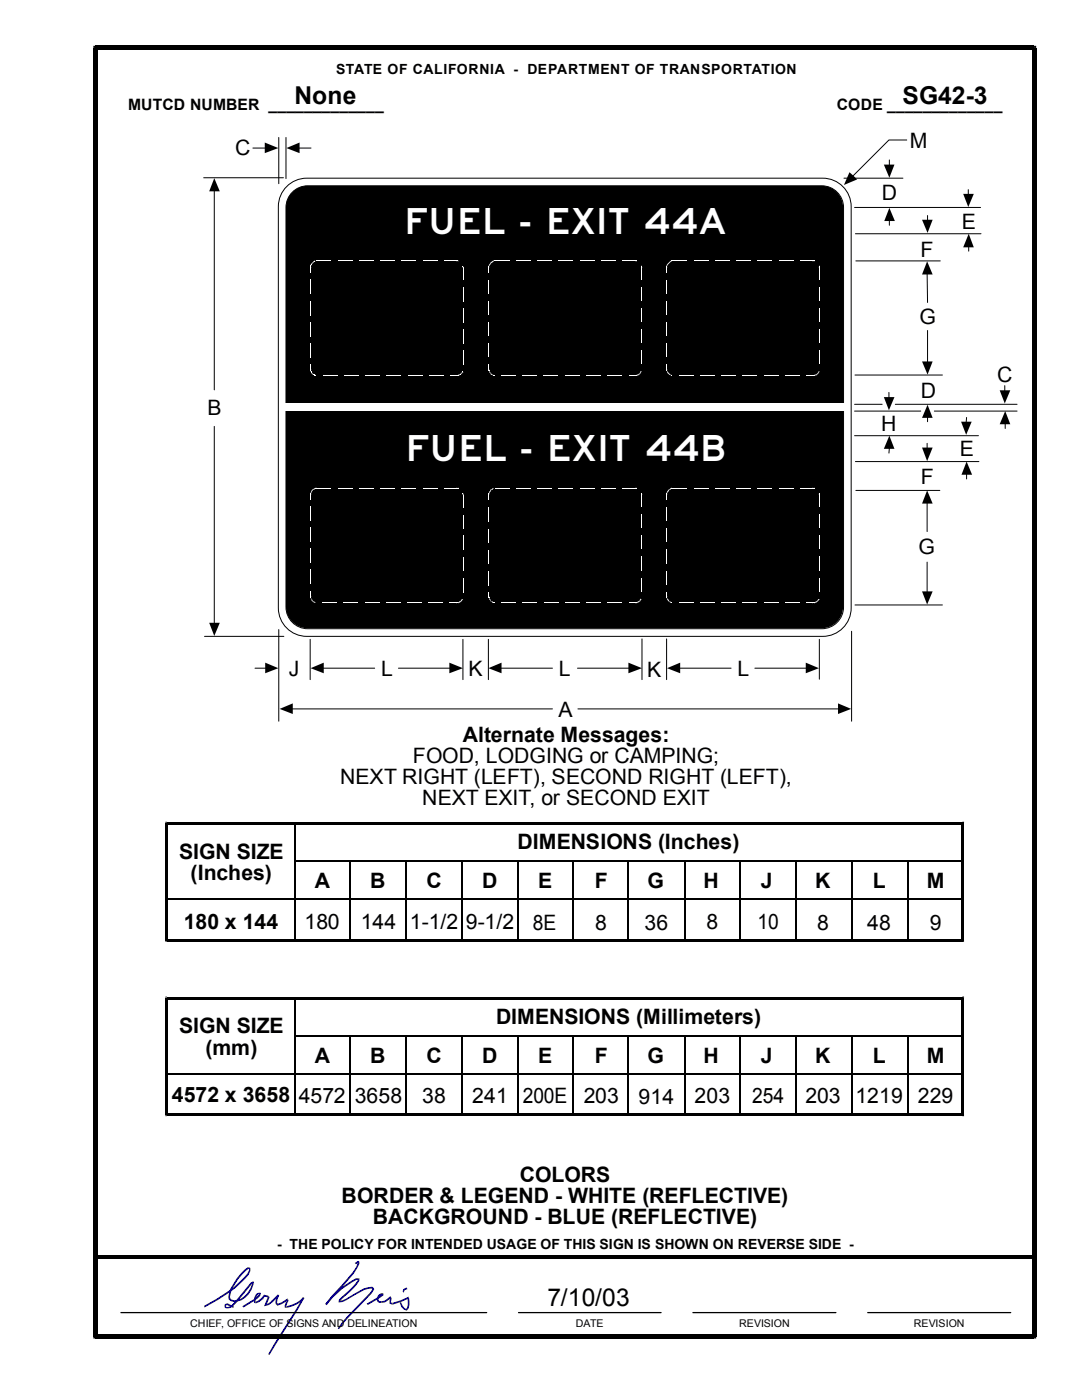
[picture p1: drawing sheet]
<svg xmlns="http://www.w3.org/2000/svg" width="216mm" height="279mm" viewBox="0 0 216 279" stroke-linecap="round" stroke-linejoin="round" font-family="sans-serif">
<g fill="none" stroke="#000" stroke-width=".2">
<path d="M40.6 35.5h16M42.8 38v39.8M50.5 29.5h2.6M55.6 27.4v9.3M57.1 27.4v8.2M59.6 29.5h2.5M168.4 35.6h11.8M177.5 31.9v1.1M180.9 27.9h-3.5l-7.3 7.3M193.2 37.8v1.1M170.5 41.4h25.2M170.7 46.7h25"/>
<path d="M170.8 52.1h16.8M177.5 43.9v1.1M185 54.6l.1 5.8M185.1 43v1M193.3 49.2v.9M170.6 74.8h17.4M177.4 78.3v1.1M185.1 66v6.3M42.8 85.1v39.4M170.5 87h24.7M170.7 92.1h24.6M170.8 97.9h16.7"/>
<path d="M177.5 89.4l-.1 1M185 88.5v1M185.1 83.2v1M192.9 94.6v1M192.9 83.3l-.1 1M185 100.3v5.8M185 112.2v6M40.8 127h15.8M50.9 133.3h2.2M61.9 127.6v8M64.4 133.3h10.4M79.5 133.3h10.3"/>
<path d="M92.4 127.6v8M97.5 127.6v8M99.9 133.3h10.3M115.2 133.3h10.4M128.1 127.5v8.1M133 127.5v8.1M135.6 133.3h10.3M150.6 133.3h10.4M163.5 127.6v8M170.6 120.7h17.4M58.3 141.5h51.9M115.3 141.5h52.1"/>
</g>
<g fill="#000">
<path d="M42.8 35.6l1.1 2.6h-2.2z" fill-rule="evenodd"/>
<path d="M52.8 28.4l2.7 1.1-2.7 1.1z" fill-rule="evenodd"/>
<path d="M57.2 29.5l2.6-1.1v2.2z" fill-rule="evenodd"/>
<path d="M169.5 34.4l1.5 1.4-2.6 1.1z" fill-rule="evenodd"/>
<path d="M176.4 32.9h2.1l-1 2.6z" fill-rule="evenodd"/>
<path d="M192.2 38.7h2.1l-1.1 2.6z" fill-rule="evenodd"/>
<path d="M177.5 41.5l1.1 2.6h-2.2z" fill-rule="evenodd"/>
<path d="M185 52.2l1.1 2.6h-2.1z" fill-rule="evenodd"/>
<path d="M184 43.9h2.1l-1 2.6z" fill-rule="evenodd"/>
<path d="M193.3 46.7l1 2.7h-2.1z" fill-rule="evenodd"/>
<path d="M176.4 79.2h2.1l-1.1 2.7z" fill-rule="evenodd"/>
<path d="M184 72.1h2.1l-1 2.7z" fill-rule="evenodd"/>
<path d="M177.5 87l1 2.6h-2.1z" fill-rule="evenodd"/>
<path d="M184 89.3h2.1l-1.1 2.7z" fill-rule="evenodd"/>
<path d="M185.1 80.8l1 2.6h-2.1z" fill-rule="evenodd"/>
<path d="M191.8 84.2h2.1l-1.1 2.6z" fill-rule="evenodd"/>
<path d="M192.9 92.1l1.1 2.6h-2.1z" fill-rule="evenodd"/>
<path d="M184 118h2.1l-1.1 2.6z" fill-rule="evenodd"/>
<path d="M185 97.9l1.1 2.6h-2.1z" fill-rule="evenodd"/>
<path d="M41.7 124.3h2.2l-1.1 2.6z" fill-rule="evenodd"/>
<path d="M52.9 132.2l2.6 1.1-2.6 1.1z" fill-rule="evenodd"/>
<path d="M62 133.3l2.6-1.1v2.2z" fill-rule="evenodd"/>
<path d="M89.7 132.2l2.7 1.1-2.7 1.1z" fill-rule="evenodd"/>
<path d="M97.5 133.3l2.6-1.1v2.2z" fill-rule="evenodd"/>
<path d="M125.4 132.2l2.7 1.1-2.7 1.1z" fill-rule="evenodd"/>
<path d="M133.1 133.3l2.6-1.1v2.2z" fill-rule="evenodd"/>
<path d="M160.8 132.2l2.6 1.1-2.6 1.1z" fill-rule="evenodd"/>
<path d="M55.8 141.5l2.6-1.1v2.1z" fill-rule="evenodd"/>
<path d="M167.2 140.4l2.6 1.1-2.6 1z" fill-rule="evenodd"/>
</g>
<path d="M57.2 37.2a5.7 5.7 0 0 1 4-1.6h102.9a5.7 5.7 0 0 1 5.7 5.6v80a5.7 5.7 0 0 1-5.7 5.7h-102.9a5.7 5.7 0 0 1-5.7-5.7v-80a5.7 5.7 0 0 1 1.7-4z" fill="#fff"/>
<path d="M57.2 37.2a5.7 5.7 0 0 1 4-1.6h103a5.7 5.7 0 0 1 5.6 5.6v80.1a5.7 5.7 0 0 1-5.6 5.7h-103a5.7 5.7 0 0 1-5.7-5.7v-80.1a5.7 5.7 0 0 1 1.7-4zM58.6 38.1a4.3 4.3 0 0 1 2.8-1h102.6a4.3 4.3 0 0 1 4.3 4.3v79.8a4.3 4.3 0 0 1-4.3 4.3h-102.6a4.3 4.3 0 0 1-4.3-4.3v-79.8a4.3 4.3 0 0 1 1.5-3.3z" fill="none" stroke="#000" stroke-width=".2"/>
<path d="M58.6 38.1a4.3 4.3 0 0 1 2.8-1h102.5a4.3 4.3 0 0 1 4.3 4.3v79.7a4.3 4.3 0 0 1-4.3 4.3h-102.5a4.3 4.3 0 0 1-4.3-4.3v-79.7a4.3 4.3 0 0 1 1.5-3.3z" fill="#000"/>
<g fill="#fff">
<path d="M56.2 80.6h112.8v1.4h-112.8z"/>
<path d="M63.2 52h2.8v.2h-2.8z"/>
<path d="M67.5 52h2.8v.2h-2.8z"/>
<path d="M71.7 52h2.8v.2h-2.8z"/>
<path d="M75.9 52h2.8v.2h-2.8z"/>
<path d="M80.2 52h2.8v.2h-2.8z"/>
<path d="M84.4 52h2.8v.2h-2.8z"/>
<path d="M88.6 52h2.6v.2h-2.6z"/>
<path d="M91.2 52l.1 .2z"/>
<path d="M91.2 52v.2z"/>
<path d="M91.3 52h.1v.2h-.1z"/>
<path d="M91.4 52v.2z"/>
<path d="M92.3 53.1l.2 .1z"/>
<path d="M92.3 53.1h.2v.2h-.2z"/>
<path d="M92.4 53.2v.2z"/>
<path d="M92.3 53.3h.2z"/>
<path d="M92.4 53.3h.1v2.6h-.1z"/>
<path d="M92.5 53.3l-.1 .1z"/>
<path d="M92.4 57.2h.1v2.9h-.1z"/>
<path d="M92.4 61.5h.1v2.8h-.1z"/>
<path d="M92.4 65.7h.1v2.9h-.1z"/>
<path d="M92.4 69.9h.1v2.9h-.1z"/>
<path d="M92.2 74.1l.1 .2z"/>
<path d="M92.2 74.2l.2 .1z"/>
<path d="M92.2 74.1l.2 .1-.1 .1z"/>
<path d="M92.2 74.3h.2l-.3 .1z"/>
<path d="M92.2 74.3h.2z"/>
<path d="M92 74.4l.1-.1 .1 .2-.1 .1z"/>
<path d="M92.1 74.3l.2 .1-.1 .1z"/>
<path d="M91.9 74.5l.1-.1 .1 .2-.1 .1z"/>
<path d="M91.9 74.6v-.1l.1 .2-.1 .1z"/>
<path d="M91.8 74.7l.1-.1v.2z"/>
<path d="M91.8 74.7l.1 .1z"/>
<path d="M91.5 74.8l.2-.1 .1 .1-.2 .1z"/>
<path d="M91.7 74.7l.1 .1z"/>
<path d="M91.5 74.8l.1 .1z"/>
<path d="M91.4 74.8l.1 .1-.1 .1z"/>
<path d="M91.4 74.8l.1 .1z"/>
<path d="M91.3 74.8h.1v.2h-.1z"/>
<path d="M91.4 74.8v.2z"/>
<path d="M91.2 74.8l.1 .2z"/>
<path d="M89.9 74.8h1.3v.2h-1.3z"/>
<path d="M91.2 74.8v.2z"/>
<path d="M85.7 74.8h2.8v.2h-2.8z"/>
<path d="M81.4 74.8h2.8v.2h-2.8z"/>
<path d="M77.2 74.8h2.8v.2h-2.8z"/>
<path d="M73 74.8h2.8v.2h-2.8z"/>
<path d="M68.7 74.8h2.8v.2h-2.8z"/>
<path d="M64.5 74.8h2.8v.2h-2.8z"/>
<path d="M63 74.8l.1 .2z"/>
<path d="M62.8 74.8l.2 .1z"/>
<path d="M63 74.8v.2z"/>
<path d="M62.7 74.8l.1 .1z"/>
<path d="M62.8 74.8v.1z"/>
<path d="M62.6 74.7l.1 .1z"/>
<path d="M62.7 74.8v.1z"/>
<path d="M62.5 74.7l.1 .1z"/>
<path d="M62.6 74.7v.1z"/>
<path d="M62.5 74.6v.2z"/>
<path d="M62.5 74.7v.1z"/>
<path d="M62.4 74.5v.3z"/>
<path d="M62.3 74.4v.3z"/>
<path d="M62.2 74.3v.3z"/>
<path d="M62.1 74.3l.1 .1z"/>
<path d="M62.1 74.4l.1-.1z"/>
<path d="M62 74.2l.1 .1z"/>
<path d="M62 74.3h.1z"/>
<path d="M62.1 74v.3z"/>
<path d="M62 74.2l.1-.1v.2z"/>
<path d="M61.9 73.9h.2v.2h-.2z"/>
<path d="M61.9 74.1l.2-.1-.1 .2z"/>
<path d="M61.9 73.8l.2 .1z"/>
<path d="M61.9 73.7h.2v.1h-.2z"/>
<path d="M61.9 72.7h.2v1h-.2z"/>
<path d="M61.9 73.7h.2z"/>
<path d="M61.9 68.5h.2v2.9h-.2z"/>
<path d="M61.9 64.3h.2v2.8h-.2z"/>
<path d="M61.9 60h.2v2.9h-.2z"/>
<path d="M61.9 55.8h.2v2.9h-.2z"/>
<path d="M61.9 53.3h.2v1.1h-.2z"/>
<path d="M61.9 53.3h.2z"/>
<path d="M61.9 53.1h.2v.2h-.2z"/>
<path d="M61.9 53l.2 .1z"/>
<path d="M62.1 52.7v.4z"/>
<path d="M61.9 53l.1-.1 .1 .2z"/>
<path d="M62 52.7l.1 .1z"/>
<path d="M62 52.8l.1-.1v.2z"/>
<path d="M62.1 52.6v.2z"/>
<path d="M62 52.7h.1v.1z"/>
<path d="M62.2 52.5v.2z"/>
<path d="M62.3 52.4v.3z"/>
<path d="M62.4 52.3v.3z"/>
<path d="M62.5 52.2v.3z"/>
<path d="M62.6 52.2v.2z"/>
<path d="M62.6 52.2l.1-.1-.1 .2z"/>
<path d="M62.6 52.2l.1 .1z"/>
<path d="M62.7 52.1l.1 .1z"/>
<path d="M62.7 52.1v.1z"/>
<path d="M62.9 52l-.1 .2z"/>
<path d="M62.8 52.1v.1z"/>
<path d="M98.8 52h2.8v.2h-2.8z"/>
<path d="M103 52h2.8v.2h-2.8z"/>
<path d="M107.3 52h2.8v.2h-2.8z"/>
<path d="M111.5 52h2.8v.2h-2.8z"/>
<path d="M115.7 52h2.8v.2h-2.8z"/>
<path d="M120 52h2.8v.2h-2.8z"/>
<path d="M124.2 52h2.5v.2h-2.5z"/>
<path d="M126.7 52h.3v.2h-.3z"/>
<path d="M126.7 52v.2z"/>
<path d="M127 52l-.1 .2z"/>
<path d="M127.9 53.1l.2-.1z"/>
<path d="M127.9 53.1h.2v.2h-.2z"/>
<path d="M127.9 53.1h.2z"/>
<path d="M127.9 53.3h.2z"/>
<path d="M127.9 53.3h.2v2.5h-.2z"/>
<path d="M127.9 57.2h.2v2.8h-.2z"/>
<path d="M127.9 61.5h.2v2.8h-.2z"/>
<path d="M127.9 65.7h.2v2.8h-.2z"/>
<path d="M127.9 69.9h.2v2.8h-.2z"/>
<path d="M127.8 74.2h.2z"/>
<path d="M127.8 74.1l.2 .1-.2 .2-.1-.1z"/>
<path d="M127.8 74.1l.2 .1z"/>
<path d="M127.7 74.4h.1l-.2 .2z"/>
<path d="M127.7 74.3l.1 .1z"/>
<path d="M127.3 74.7l.3-.2 .1 .2-.3 .1z"/>
<path d="M127.6 74.5l.2 .1-.1 .1z"/>
<path d="M127.2 74.8l.1-.1 .1 .1-.1 .1z"/>
<path d="M127.3 74.7l.1 .1z"/>
<path d="M126.9 74.8h.3l.1 .1-.3 .1z"/>
<path d="M127.2 74.8l.1 .1z"/>
<path d="M126.8 74.8h.2v.2h-.2z"/>
<path d="M126.9 74.8l.1 .2z"/>
<path d="M126.7 74.8l.1 .2z"/>
<path d="M125.5 74.8h1.2v.2h-1.2z"/>
<path d="M126.7 74.8v.2z"/>
<path d="M121.2 74.8h2.8v.2h-2.8z"/>
<path d="M117 74.8h2.8v.2h-2.8z"/>
<path d="M112.8 74.8h2.8v.2h-2.8z"/>
<path d="M108.5 74.8h2.8v.2h-2.8z"/>
<path d="M104.3 74.8h2.8v.2h-2.8z"/>
<path d="M100.1 74.8h2.8v.2h-2.8z"/>
<path d="M98.6 74.8v.2z"/>
<path d="M98.3 74.8l.3 .1z"/>
<path d="M98.1 74.7l.2 .1z"/>
<path d="M98 74.5l.2 .2-.1 .1-.2-.1z"/>
<path d="M98.1 74.7v.1z"/>
<path d="M97.8 74.4l.2 .2z"/>
<path d="M97.9 74.6l.1-.1z"/>
<path d="M97.7 74.1l.2 .2-.1 .2-.2-.2z"/>
<path d="M97.8 74.4l.1-.1z"/>
<path d="M97.5 73.9l.2 .3z"/>
<path d="M97.6 74.2l.1-.1z"/>
<path d="M97.5 73.8l.1 .1z"/>
<path d="M97.5 73.9h.1z"/>
<path d="M97.5 73.7h.1v.1h-.1z"/>
<path d="M97.5 72.7h.1v1h-.1z"/>
<path d="M97.5 73.7h.1z"/>
<path d="M97.5 68.5h.1v2.8h-.1z"/>
<path d="M97.5 64.3h.1v2.8h-.1z"/>
<path d="M97.5 60h.1v2.8h-.1z"/>
<path d="M97.5 55.8h.1v2.8h-.1z"/>
<path d="M97.5 53.3h.1v1.1h-.1z"/>
<path d="M97.5 53.1h.1v.2h-.1z"/>
<path d="M97.5 53.3h.1z"/>
<path d="M97.6 52.7v.5z"/>
<path d="M97.5 53.1v-.1l.1 .2z"/>
<path d="M97.8 52.6l.1 .1-.2 .2-.1-.2z"/>
<path d="M97.6 52.7l.1 .2z"/>
<path d="M97.9 52.4v.3z"/>
<path d="M97.8 52.6l.1 .1z"/>
<path d="M97.9 52.4l.2-.2 .1 .2-.2 .2z"/>
<path d="M97.9 52.4l.1 .2z"/>
<path d="M98.3 52.1l.1 .1-.2 .2-.1-.2z"/>
<path d="M98.1 52.2l.1 .2z"/>
<path d="M98.3 52.1l.3-.1v.2h-.3z"/>
<path d="M98.3 52.1l.1 .1z"/>
<path d="M98.6 52v.2z"/>
<path d="M134.3 52h2.8v.2h-2.8z"/>
<path d="M138.5 52h2.8v.2h-2.8z"/>
<path d="M142.7 52h2.8v.2h-2.8z"/>
<path d="M147 52h2.8v.2h-2.8z"/>
<path d="M151.2 52h2.8v.2h-2.8z"/>
<path d="M155.4 52h2.8v.2h-2.8z"/>
<path d="M159.7 52h2.5v.2h-2.5z"/>
<path d="M162.2 52h.3v.2h-.3z"/>
<path d="M162.2 52v.2z"/>
<path d="M162.5 52l-.1 .2z"/>
<path d="M163.4 53.1l.2-.1z"/>
<path d="M163.4 53.1h.2v.2h-.2z"/>
<path d="M163.4 53.1h.2z"/>
<path d="M163.4 53.3h.2z"/>
<path d="M163.4 53.3h.2v2.5h-.2z"/>
<path d="M163.4 57.2h.2v2.8h-.2z"/>
<path d="M163.4 61.5h.2v2.8h-.2z"/>
<path d="M163.4 65.7h.2v2.8h-.2z"/>
<path d="M163.4 69.9h.2v2.8h-.2z"/>
<path d="M163.3 74.2h.2z"/>
<path d="M163.3 74.2h.2l-.1 .2h-.2z"/>
<path d="M163.1 74.5l.1-.2 .1 .2-.1 .2z"/>
<path d="M163.2 74.3l.2 .1-.1 .1z"/>
<path d="M162.9 74.7l.2-.2 .1 .2-.2 .1z"/>
<path d="M162.6 74.8l.3-.1 .1 .1-.3 .1z"/>
<path d="M162.9 74.7l.1 .1z"/>
<path d="M162.4 74.8h.2l.1 .1-.2 .1z"/>
<path d="M162.4 74.8l.1 .2z"/>
<path d="M162.2 74.8h.2v.2h-.2z"/>
<path d="M161 74.8h1.2v.2h-1.2z"/>
<path d="M162.2 74.8v.2z"/>
<path d="M156.7 74.8h2.8v.2h-2.8z"/>
<path d="M152.5 74.8h2.8v.2h-2.8z"/>
<path d="M148.3 74.8h2.7v.2h-2.7z"/>
<path d="M144 74.8h2.8v.2h-2.8z"/>
<path d="M139.8 74.8h2.8v.2h-2.8z"/>
<path d="M135.6 74.8h2.7v.2h-2.7z"/>
<path d="M134 74.8l.1 .2z"/>
<path d="M133.8 74.8l.2 .1z"/>
<path d="M134 74.8v.2z"/>
<path d="M133.6 74.7l.2 .1z"/>
<path d="M133.5 74.5l.2 .2-.1 .1-.2-.1z"/>
<path d="M133.6 74.7v.1z"/>
<path d="M133.3 74.3l.2 .2-.1 .2-.1-.2z"/>
<path d="M133.2 74.1l.2 .2-.1 .2-.2-.2z"/>
<path d="M133.4 74.3l-.1 .2z"/>
<path d="M133 73.9l.2 .3z"/>
<path d="M133.1 74.2l.1-.1z"/>
<path d="M132.9 73.8l.2 .1z"/>
<path d="M132.9 73.9h.2z"/>
<path d="M132.9 73.7h.2v.1h-.2z"/>
<path d="M132.9 72.7h.2v1h-.2z"/>
<path d="M132.9 73.7h.2z"/>
<path d="M132.9 68.5h.2v2.8h-.2z"/>
<path d="M132.9 64.3h.2v2.8h-.2z"/>
<path d="M132.9 60h.2v2.8h-.2z"/>
<path d="M132.9 55.8h.2v2.8h-.2z"/>
<path d="M132.9 53.3h.2v1.1h-.2z"/>
<path d="M132.9 53.1h.2v.2h-.2z"/>
<path d="M132.9 53.3h.2z"/>
<path d="M133.1 52.7v.5z"/>
<path d="M132.9 53.1l.1-.1 .1 .2z"/>
<path d="M133.3 52.6v.1l-.1 .2-.1-.2z"/>
<path d="M133.1 52.7l.1 .2z"/>
<path d="M133.4 52.4l.1 .2-.1 .1-.1-.1z"/>
<path d="M133.6 52.2l.1 .2-.2 .2-.1-.2z"/>
<path d="M133.8 52.1l.1 .1-.2 .2-.1-.2z"/>
<path d="M133.8 52.1l.2-.1v.2h-.2z"/>
<path d="M133.8 52.1l.1 .1z"/>
<path d="M134 52l.1 .2z"/>
<path d="M134 52v.2z"/>
<path d="M63.2 97.4h2.8v.1h-2.8z"/>
<path d="M67.5 97.4h2.8v.1h-2.8z"/>
<path d="M71.7 97.4h2.8v.1h-2.8z"/>
<path d="M75.9 97.4h2.8v.1h-2.8z"/>
<path d="M80.2 97.4h2.8v.1h-2.8z"/>
<path d="M84.4 97.4h2.8v.1h-2.8z"/>
<path d="M88.6 97.4h2.6v.1h-2.6z"/>
<path d="M91.2 97.4h.2v.1h-.2z"/>
<path d="M91.2 97.4v.1z"/>
<path d="M91.4 97.4v.1z"/>
<path d="M92.3 98.6l.2-.1z"/>
<path d="M92.3 98.5l.2 .1z"/>
<path d="M92.3 98.5h.2z"/>
<path d="M92.3 98.6h.2v.1l-.1 .1z"/>
<path d="M92.3 98.6h.2z"/>
<path d="M92.4 98.7h.1v2.6h-.1z"/>
<path d="M92.4 98.7h.1z"/>
<path d="M92.4 102.7h.1v2.8h-.1z"/>
<path d="M92.4 106.9h.1v2.8h-.1z"/>
<path d="M92.4 111.2h.1v2.8h-.1z"/>
<path d="M92.4 115.4h.1v2.8h-.1z"/>
<path d="M92.2 119.5h.2l-.3 .2z"/>
<path d="M92.1 119.6l.2 .1-.2 .3-.2-.1z"/>
<path d="M92.1 119.6l.2 .1z"/>
<path d="M91.8 120l.1-.1 .1 .2h-.1z"/>
<path d="M91.9 119.9l.2 .1-.1 .1z"/>
<path d="M91.5 120.1l.3-.1 .1 .1-.3 .2z"/>
<path d="M91.8 120l.1 .1z"/>
<path d="M91.4 120.2l.1-.1 .1 .2-.2 .1z"/>
<path d="M91.5 120.1l.1 .2z"/>
<path d="M91.3 120.2h.1v.2h-.1z"/>
<path d="M91.4 120.2v.2z"/>
<path d="M91.2 120.2l.1 .2z"/>
<path d="M89.7 120.2h1.5v.2h-1.5z"/>
<path d="M91.2 120.2v.2z"/>
<path d="M85.5 120.2h2.9v.2h-2.9z"/>
<path d="M81.3 120.2h2.9v.2h-2.9z"/>
<path d="M77 120.2h2.9v.2h-2.9z"/>
<path d="M72.8 120.2h2.9v.2h-2.9z"/>
<path d="M68.6 120.2h2.9v.2h-2.9z"/>
<path d="M64.3 120.2h2.9v.2h-2.9z"/>
<path d="M62.7 120.1l.3 .2z"/>
<path d="M62.6 120l.2 .1-.1 .2-.2-.2z"/>
<path d="M62.7 120.1v.2z"/>
<path d="M62.3 119.9l.2 .2z"/>
<path d="M62.5 120v.1z"/>
<path d="M62.2 119.6l.2 .3-.1 .2-.2-.3z"/>
<path d="M62.3 119.9v.2z"/>
<path d="M62.1 119.5l.1 .2z"/>
<path d="M62.1 119.7l.1-.1z"/>
<path d="M62 119.3l.1 .2z"/>
<path d="M61.9 119.1h.2v.2h-.2z"/>
<path d="M61.9 119.3h.2z"/>
<path d="M61.9 119l.2 .1z"/>
<path d="M61.9 117.9h.2v1.1h-.2z"/>
<path d="M61.9 119h.2z"/>
<path d="M61.9 113.7h.2v2.9h-.2z"/>
<path d="M61.9 109.5h.2v2.9h-.2z"/>
<path d="M61.9 105.2h.2v2.9h-.2z"/>
<path d="M61.9 101h.2v2.9h-.2z"/>
<path d="M61.9 98.7h.2v1h-.2z"/>
<path d="M61.9 98.5h.2v.2h-.2z"/>
<path d="M61.9 98.7h.2z"/>
<path d="M62.1 98.1v.5z"/>
<path d="M61.9 98.5l.1-.1 .1 .2z"/>
<path d="M62.1 98v.3z"/>
<path d="M62.1 98.1v.2z"/>
<path d="M62.3 97.7l.1 .2-.2 .2-.1-.1z"/>
<path d="M62.1 98l.1 .1z"/>
<path d="M62.3 97.7l.2-.1-.2 .3z"/>
<path d="M62.3 97.7l.1 .2z"/>
<path d="M62.5 97.6l.2-.1 .1 .1-.2 .2z"/>
<path d="M62.5 97.6l.1 .2z"/>
<path d="M62.7 97.5l.3-.1v.1l-.3 .1z"/>
<path d="M62.7 97.5l.1 .1z"/>
<path d="M63 97.4l.1 .1z"/>
<path d="M63 97.4v.1z"/>
<path d="M63.1 97.4l.1 .1z"/>
<path d="M63.1 97.4v.1z"/>
<path d="M98.8 97.4h2.8v.1h-2.8z"/>
<path d="M103 97.4h2.8v.1h-2.8z"/>
<path d="M107.3 97.4h2.8v.1h-2.8z"/>
<path d="M111.5 97.4h2.8v.1h-2.8z"/>
<path d="M115.7 97.4h2.8v.1h-2.8z"/>
<path d="M120 97.4h2.8v.1h-2.8z"/>
<path d="M124.2 97.4h2.5v.1h-2.5z"/>
<path d="M126.7 97.4h.3v.1h-.3z"/>
<path d="M126.7 97.4v.1z"/>
<path d="M127 97.4l-.1 .1z"/>
<path d="M127.9 98.5l.2-.1z"/>
<path d="M127.9 98.5l.2 .1z"/>
<path d="M127.9 98.5h.2z"/>
<path d="M127.9 98.6h.2v.1h-.2z"/>
<path d="M127.9 98.7h.2v2.5h-.2z"/>
<path d="M127.9 98.7h.2z"/>
<path d="M127.9 102.6h.2v2.8h-.2z"/>
<path d="M127.9 106.8h.2v2.8h-.2z"/>
<path d="M127.9 111.1h.2v2.8h-.2z"/>
<path d="M127.9 115.3h.2v2.8h-.2z"/>
<path d="M127.8 119.5h.2z"/>
<path d="M127.7 119.6l.1-.1 .1 .1-.1 .2z"/>
<path d="M127.8 119.5h.2l-.1 .1z"/>
<path d="M127.7 119.7h.1v.3h-.2z"/>
<path d="M127.7 119.6l.1 .1v.1z"/>
<path d="M127.3 120l.3-.1 .1 .2h-.3z"/>
<path d="M127.6 119.9l.2 .1-.1 .1z"/>
<path d="M127.2 120.1l.1-.1 .1 .1-.1 .2z"/>
<path d="M127.3 120l.1 .1z"/>
<path d="M126.9 120.2l.3-.1 .1 .2-.3 .1z"/>
<path d="M127.2 120.1l.1 .2z"/>
<path d="M126.8 120.2h.2v.2h-.2z"/>
<path d="M126.9 120.2l.1 .2z"/>
<path d="M126.7 120.2l.1 .2z"/>
<path d="M125.5 120.2h1.2v.2h-1.2z"/>
<path d="M126.7 120.2v.2z"/>
<path d="M121.2 120.2h2.9v.2h-2.9z"/>
<path d="M117 120.2h2.9v.2h-2.9z"/>
<path d="M112.8 120.2h2.9v.2h-2.9z"/>
<path d="M108.5 120.2h2.9v.2h-2.9z"/>
<path d="M104.3 120.2h2.9v.2h-2.9z"/>
<path d="M100.1 120.2h2.9v.2h-2.9z"/>
<path d="M98.6 120.2h.1v.2h-.1z"/>
<path d="M98.3 120.1l.3 .2z"/>
<path d="M98.6 120.2v.2z"/>
<path d="M98.2 120l.2 .1-.1 .2-.2-.2z"/>
<path d="M98.3 120.1v.2z"/>
<path d="M97.9 119.9l.2 .2z"/>
<path d="M98.1 120v.1z"/>
<path d="M97.8 119.7l.2 .3z"/>
<path d="M97.9 119.9l.1 .1z"/>
<path d="M97.7 119.5l.2 .1-.1 .2-.2-.2z"/>
<path d="M97.9 119.6l-.1 .2z"/>
<path d="M97.5 119.3l.2 .2z"/>
<path d="M97.7 119.5l-.1 .1z"/>
<path d="M97.5 119.1h.1v.2h-.1z"/>
<path d="M97.5 119.3h.1z"/>
<path d="M97.5 119l.1 .1z"/>
<path d="M97.5 118.2h.1v.8h-.1z"/>
<path d="M97.5 119h.1z"/>
<path d="M97.5 114h.1v2.8h-.1z"/>
<path d="M97.5 109.7h.1v2.8h-.1z"/>
<path d="M97.5 105.5h.1v2.8h-.1z"/>
<path d="M97.5 101.3h.1v2.8h-.1z"/>
<path d="M97.5 98.7h.1v1.1h-.1z"/>
<path d="M97.5 98.5h.1v.2h-.1z"/>
<path d="M97.5 98.7h.1z"/>
<path d="M97.6 98.1v.5z"/>
<path d="M97.5 98.5v-.1l.1 .2z"/>
<path d="M97.8 98l.1 .1-.2 .2-.1-.2z"/>
<path d="M97.6 98.1l.1 .2z"/>
<path d="M97.9 97.7v.4z"/>
<path d="M97.8 98l.1 .1z"/>
<path d="M97.9 97.7l.2-.1v.2l-.2 .1z"/>
<path d="M97.9 97.7l.1 .2z"/>
<path d="M98.3 97.5l.1 .1-.2 .2-.1-.2z"/>
<path d="M98.1 97.6l.1 .2z"/>
<path d="M98.3 97.5l.2-.1-.2 .2z"/>
<path d="M98.3 97.5l.1 .1z"/>
<path d="M134.3 97.4h2.8v.1h-2.8z"/>
<path d="M138.5 97.4h2.8v.1h-2.8z"/>
<path d="M142.7 97.4h2.8v.1h-2.8z"/>
<path d="M147 97.4h2.8v.1h-2.8z"/>
<path d="M151.2 97.4h2.8v.1h-2.8z"/>
<path d="M155.4 97.4h2.8v.1h-2.8z"/>
<path d="M159.7 97.4h2.5v.1h-2.5z"/>
<path d="M162.2 97.4h.3v.1h-.3z"/>
<path d="M162.2 97.4v.1z"/>
<path d="M162.5 97.4l-.1 .1z"/>
<path d="M163.4 98.5l.2-.1z"/>
<path d="M163.4 98.5l.2 .1z"/>
<path d="M163.4 98.5h.2z"/>
<path d="M163.4 98.6h.2v.1h-.2z"/>
<path d="M163.4 98.7h.2v2.5h-.2z"/>
<path d="M163.4 98.7h.2z"/>
<path d="M163.4 102.6h.2v2.8h-.2z"/>
<path d="M163.4 106.8h.2v2.8h-.2z"/>
<path d="M163.4 111.1h.2v2.8h-.2z"/>
<path d="M163.4 115.3h.2v2.8h-.2z"/>
<path d="M163.3 119.5h.2z"/>
<path d="M163.3 119.5h.2l-.3 .2z"/>
<path d="M163.2 119.6l.2 .1-.2 .3-.1-.1z"/>
<path d="M163.2 119.6l.2 .1z"/>
<path d="M162.9 120l.2-.1 .1 .2h-.2z"/>
<path d="M163.1 119.9l.1 .1v.1z"/>
<path d="M162.6 120.1l.3-.1 .1 .1-.3 .2z"/>
<path d="M162.9 120l.1 .1z"/>
<path d="M162.4 120.2l.2-.1 .1 .2-.2 .1z"/>
<path d="M162.6 120.1l.1 .2z"/>
<path d="M162.4 120.2l.1 .2z"/>
<path d="M162.2 120.2h.2v.2h-.2z"/>
<path d="M161 120.2h1.2v.2h-1.2z"/>
<path d="M162.2 120.2v.2z"/>
<path d="M156.7 120.2h2.8v.2h-2.8z"/>
<path d="M152.5 120.2h2.8v.2h-2.8z"/>
<path d="M148.3 120.2h2.7v.2h-2.7z"/>
<path d="M144 120.2h2.8v.2h-2.8z"/>
<path d="M139.8 120.2h2.8v.2h-2.8z"/>
<path d="M135.6 120.2h2.7v.2h-2.7z"/>
<path d="M134 120.2l.1 .2z"/>
<path d="M133.8 120.1l.2 .2z"/>
<path d="M134 120.2v.2z"/>
<path d="M133.7 120l.2 .1-.1 .2-.2-.2z"/>
<path d="M133.8 120.1v.2z"/>
<path d="M133.4 119.9l.2 .2z"/>
<path d="M133.6 120v.1z"/>
<path d="M133.3 119.6l.2 .3-.1 .2-.1-.3z"/>
<path d="M133.4 119.9v.2z"/>
<path d="M133.2 119.5l.2 .1-.1 .2-.2-.2z"/>
<path d="M133.3 119.6v.2z"/>
<path d="M133 119.3l.2 .2z"/>
<path d="M133.1 119.5h.1z"/>
<path d="M132.9 119.1h.2v.2h-.2z"/>
<path d="M132.9 119.3h.2z"/>
<path d="M132.9 119l.2 .1z"/>
<path d="M132.9 118.1h.2v.9h-.2z"/>
<path d="M132.9 119h.2z"/>
<path d="M132.9 113.9h.2v2.8h-.2z"/>
<path d="M132.9 109.6h.2v2.8h-.2z"/>
<path d="M132.9 105.4h.2v2.8h-.2z"/>
<path d="M132.9 101.2h.2v2.8h-.2z"/>
<path d="M132.9 98.7h.2v1h-.2z"/>
<path d="M132.9 98.5h.2v.2h-.2z"/>
<path d="M132.9 98.7h.2z"/>
<path d="M133.1 98.1v.5z"/>
<path d="M132.9 98.5l.1-.1 .1 .2z"/>
<path d="M133.3 98v.1l-.1 .2-.1-.2z"/>
<path d="M133.1 98.1l.1 .2z"/>
<path d="M133.4 97.7l.1 .2-.1 .2-.1-.1z"/>
<path d="M133.3 98v.1z"/>
<path d="M133.4 97.7l.2-.1-.2 .3z"/>
<path d="M133.4 97.7l.1 .2z"/>
<path d="M133.8 97.5l.1 .1-.2 .2-.1-.2z"/>
<path d="M133.6 97.6l.1 .2z"/>
<path d="M133.8 97.5l.2-.1v.1l-.2 .1z"/>
<path d="M133.8 97.5l.1 .1z"/>
<path d="M134 97.4l.1 .1z"/>
<path d="M134 97.4v.1z"/>
</g>
<path d="M200.5 77v1.1M170.5 82h13.2M170.5 80.7h5.5M178.6 80.7h24.3M186.4 82h16.5M200.6 84.5v1M55.6 125.6v18.3M169.9 126v17.9" fill="none" stroke="#000" stroke-width=".2"/>
<g fill="#000">
<path d="M199.5 77.9h2.1l-1.1 2.6z" fill-rule="evenodd"/>
<path d="M200.6 82l1 2.7h-2.1z" fill-rule="evenodd"/>
</g>
<g fill="#000">
<path d="M33 164h.3v.6l.3-.3h-.6zM33.3 164h158.7v.6h-158.7zM192 164h.4v.3h-.6l.2 .3zM33 164.3h.6v23.3h-.6zM33 198.9h.3v.6l.3-.4h-.6zM33.3 187.4h158.7v.6h-158.7zM33 187.6h.6l-.3-.2v.6h-.3zM33.3 198.9h158.7v.6h-158.7zM191.8 164.3h.6v23.3h-.6zM192 198.9h.4v.2h-.6l.2 .4zM192 187.4l-.2 .2h.6v.4h-.4zM33 199.1h.6v23.3h-.6z"/>
<path d="M33.3 222.2h158.7v.6h-158.7zM33 222.4h.6l-.3-.2v.6h-.3zM191.8 199.1h.6v23.3h-.6zM192 222.2l-.2 .2h.6v.4h-.4z"/>
</g>
<g fill="none" stroke="#000" stroke-width=".34">
<path d="M33.3 179.4h158.8M58.8 171.8h133.2M58.8 164.1v23.5M69.9 171.9v15.7M81 171.9v15.7M92.2 171.9v15.7M103.3 171.9v15.7M114.4 172v15.6M125.3 171.9v15.7M136.7 171.9v15.7M147.7 171.9v15.7M158.8 172v15.6"/>
<path d="M170 171.8v15.8M181.2 171.8v15.8M58.8 199v23.2M33.3 214.3h158.8M58.8 206.8h133.2M69.9 206.8v15.5M81 206.8v15.5M92.2 206.8v15.4M103.3 206.8v15.5M114.4 206.8v15.5M125.3 206.8v15.5M136.7 206.8v15.4"/>
<path d="M147.7 206.8v15.5M158.8 206.8v15.4M170 206.7v15.5M181.2 206.7v15.5"/>
</g>
<g fill="#09008b">
<path d="M40.7 260.6l4.8-2.9 .2 .3-4.9 2.9z"/>
<path d="M70.8 252.1l.7-.5 .2 .2v.4h-.3v-.4l.1 .2-.5 .3z"/>
<path d="M71.4 252.1l.3 .1-1.1 2-5.4 6.2-.3-.2 5.5-6.3z"/>
<path d="M71.4 252.1l.3 .1z"/>
<path d="M74.3 256.8l.4 .5-.5 .8-2.1 2.2a30.5 30.5 0 0 0-4.5 5l-.2-.2a22.9 22.9 0 0 1 4.4-5l2.1-2.2 .4-.6-.1-.2z"/>
<path d="M60.5 258.9l.2 .2-1.3 2.3-5.6 9-.3-.1 1.3-2.2z"/>
</g>
<path d="M18.6 9.1h.4v.9l.5-.4h-.9zM19 9.1h187.3v.9h-187.3zM206.3 9.1h.5v.5h-.9l.4 .4zM19 250.5h187.3v.7h-187.3zM18.6 9.6h.9v257.1h-.9zM19 266.3h187.3v.8h-187.3zM18.6 266.7h.9l-.5-.4v.8h-.4zM205.9 9.6h.9v257.1h-.9zM206.3 266.3l-.4 .4h.9v.4h-.5z" fill="#000"/>
<path d="M24.1 262h73M103.5 262h28.4M138.3 262h28.5M173.1 262h28.6" fill="none" stroke="#000" stroke-width=".25"/>
<g fill="#09008b">
<path d="M49.7 253.1h.3v.6a11 11 0 0 1-4.3 4.3l-.2-.3a22.1 22.1 0 0 0 3.9-3.5l.3-.7z"/>
<path d="M45.5 257.7l.2 .3z"/>
<path d="M48.9 253.3l.5-.4 .5 .1v.2h-.2a11.3 11.3 0 0 0-3.5 4.2l-.3 1.4 .1 .4h-.4v-.3l.3-1.6 1.3-2.2z"/>
<path d="M49.7 253.1h.3l-.1-.1v.2z"/>
<path d="M45.9 259.1a1.69 1.69 0 0 0 2.2 .1 5.1 5.1 0 0 0 2.3-3.2l.2 .2a4.4 4.4 0 0 1-3.9 3.6l-.6-.1-.5-.4z"/>
<path d="M45.6 259.2l.3-.1 .1 .1z"/>
<path d="M50 255.9l.5-.2 .2 .4h-.3l.1-.2-.2 .3-1.5 1.9-.3-.3z"/>
<path d="M50.4 256l.3 .1-.1 .1z"/>
<path d="M45.4 260.9l.7-.4 2.4-2.7 .3 .3-2.4 2.7-.8 .3z"/>
<path d="M48.5 257.8l.3 .3z"/>
<path d="M44.9 260.3l.5-.2v.3l-.4 .2 .2 .3h.3v.2l-.6-.1z"/>
<path d="M45.4 260.9l.2 .2z"/>
<path d="M45.4 260.1l1.3 .6-.1 .3-1.3-.6z"/>
<path d="M45.4 260.1l-.1 .3z"/>
<path d="M66.1 258.7l2-1.7 2.9-1.9h.5v.3h-.4a16.9 16.9 0 0 0-5.9 5l-.3-.2z"/>
<path d="M64.9 260.2l.3 .2z"/>
<path d="M71.4 255.3h.3v.3a16.8 16.8 0 0 1-3.8 4v.2h-.3v-.5l.6-.5a15.4 15.4 0 0 0 3.2-3.3z"/>
<path d="M71.5 255.1h.2v.2h-.3l.1 .1z"/>
<path d="M67.7 259.6l1.2-.4 3.7-2.1 1.7-.3v.3l-1.7 .4-4.2 2.3-.7 .1z"/>
<path d="M67.7 259.6v.3h-.1v-.1h.3z"/>
<path d="M74.3 256.8l-.1 .3z"/>
<path d="M73.2 260.2l3.1-2 .2 .1h-.2v-.2h.2v.4l-.6 .5-2.5 1.4z"/>
<path d="M75.4 258.5l.7-.4 .3 .2a.94 .94 0 0 0-.8 1.3l.5 .1v.3a.73 .73 0 0 1-.7-.2 .73 .73 0 0 1-.2-.7z"/>
<path d="M76.1 258.1h.2l.1 .2z"/>
<path d="M76.1 259.7l.6-.1 1-.8 .3 .3-1.2 .8-.7 .1z"/>
<path d="M76.1 259.7v.3z"/>
<path d="M78 258.8l.1 .3-.1 .8 .3 .1-.1 .4-.5-.2v-1.1z"/>
<path d="M77.9 258.7l.1 .1-.3 .3h.3l-.3-.3z"/>
<path d="M78.3 260l3.1-1.2 .1 .4-1.5 .6-1.6 .6z"/>
<path d="M78.3 260l.1 .3h-.2z"/>
<path d="M81.3 259.1l.3-.1a2.73 2.73 0 0 1-.4 2.5l-.3-.2a2.22 2.22 0 0 0 .4-2.2z"/>
<path d="M81.4 258.8l.1-.1 .1 .3-.3 .1 .2 .1z"/>
<path d="M79.8 260l.2-.2 .3 .8 .5 .5 .4 .2-.2 .2-.4-.1-.5-.5z"/>
<path d="M80.9 261.3h.3l-.2 .2 .1 .1 .1-.1z"/>
<path d="M80.4 257.3l.3 .2-.1 .5-.3-.2z"/>
<path d="M80.4 257.3l.8-.3 .1 .3-.6 .3z"/>
<path d="M80.4 257.3l.3 .3z"/>
<path d="M48.3 260.7l2.2-1.4 .3 .3-2.2 1.3z"/>
<path d="M50.5 259.3l1.3-1.1h-.2l.3-.2 .2 .1-.2 .6-.4 .4-.7 .5z"/>
<path d="M50.5 259.3l.3 .3z"/>
<path d="M51.1 258.3l.2-.2 .4-.1 .2 .2a1.23 1.23 0 0 0-.8 1.6l-.1 .3-.3-.1-.1-.3 .1-.7z"/>
<path d="M51.7 258l.2 .2h-.3l.3-.2z"/>
<path d="M51.1 259.8l1.1-.8 .3 .2-1.4 .9z"/>
<path d="M51.1 259.8v.3h-.1z"/>
<path d="M52.6 258.5l.2 .2-.3 .5-.3-.2z"/>
<path d="M52.2 259l.3 .2z"/>
<path d="M52.7 258.4l.8 .2-.1 .3-.7-.2z"/>
<path d="M52.6 258.5l.1-.1v.3h.1z"/>
<path d="M53.6 258.7l.2 .3-.6 1.4h-.4l.5-1.5z"/>
<path d="M53.5 258.6l.1 .1-.3 .2z"/>
<path d="M53 260.3l.6-.2 .8-.6v.3l-.7 .6-.6 .2z"/>
<path d="M52.8 260.3l.4 .1-.2-.1 .1 .3-.4 .1z"/>
<path d="M54.2 259.6l1.2-1.2 .2 .3-1.2 1.1z"/>
<path d="M54.2 259.6l.2-.1v.3z"/>
<path d="M55.4 258.4l.3 .1-.4 1.4 .2 .4-.2 .2-.4-.6z"/>
<path d="M55.4 258.4l.3 .1-.3-.1 .2 .3z"/>
<path d="M55.5 260.2l.6-.3 1.2-.7 .1 .3-1.2 .8-.7 .2z"/>
<path d="M55.5 260.2v.3l-.1 .1z"/>
<path d="M57.2 259.4l.3-.1 .1 .3-.5 1.1v.3l-.3-.1v-.4l.4-.9z"/>
<path d="M57.3 259.2l.2 .1-.4 .1 .3 .1z"/>
<path d="M57.1 260.7a5.5 5.5 0 0 0 3.4-1.8l.2 .3a6 6 0 0 1-3.6 1.8z"/>
<path d="M57.1 260.7v.3z"/>
<path d="M60.5 258.9l.2 .3z"/>
</g>
<g font-size="7.8" fill="#fff">
<text x="80.8" y="46.7">FUEL - EXIT 44A</text>
<text x="81" y="91.9">FUEL - EXIT 44B</text>
</g>
<g font-size="4.9">
<text x="58.8" y="20.7">None</text>
<text x="180.1" y="20.7">SG42-3</text>
<text x="109.2" y="260.7">7/10/03</text>
</g>
<g font-size="4.2">
<text x="181.5" y="29.5">M</text>
<text x="46.9" y="31">C</text>
<text x="175.9" y="39.9">D</text>
<text x="191.9" y="45.6">E</text>
<text x="183.6" y="51.2">F</text>
<text x="183.5" y="64.7">G</text>
<text x="199" y="76.2">C</text>
<text x="41.4" y="82.9">B</text>
<text x="183.7" y="79.4">D</text>
<text x="175.9" y="86">H</text>
<text x="191.5" y="91.1">E</text>
<text x="183.7" y="96.5">F</text>
<text x="183.3" y="110.7">G</text>
<text x="57.7" y="135">J</text>
<text x="76" y="134.9">L</text>
<text x="93.5" y="135">K</text>
<text x="111.5" y="134.9">L</text>
<text x="129.1" y="135">K</text>
<text x="147.2" y="134.9">L</text>
<text x="111.4" y="143">A</text>
<text x="92.4" y="148">Alternate Messages:</text>
<text x="82.4" y="152.2">FOOD, LODGING or CAMPING;</text>
<text x="67.9" y="156.5">NEXT RIGHT (LEFT), SECOND RIGHT (LEFT),</text>
<text x="84.2" y="160.7">NEXT EXIT, or SECOND EXIT</text>
<text x="35.7" y="171.4">SIGN SIZE</text>
<text x="103.3" y="169.4">DIMENSIONS (Inches)</text>
<text x="38" y="175.6">(Inches)</text>
<text x="62.8" y="177.2">A</text>
<text x="73.8" y="177.1">B</text>
<text x="85.1" y="177.2">C</text>
<text x="96.2" y="177.2">D</text>
<text x="107.4" y="177.2">E</text>
<text x="118.7" y="177.2">F</text>
<text x="129.2" y="177.2">G</text>
<text x="140.4" y="177.1">H</text>
<text x="151.8" y="177.2">J</text>
<text x="162.6" y="177.2">K</text>
<text x="174.2" y="177.2">L</text>
<text x="184.9" y="177.2">M</text>
<text x="36.7" y="185.3">180 x 144</text>
<text x="60.8" y="185.4">180</text>
<text x="72" y="185.4">144</text>
<text x="81.8" y="185.4">1-1/2</text>
<text x="93" y="185.3">9-1/2</text>
<text x="106.3" y="185.5">8E</text>
<text x="118.8" y="185.6">8</text>
<text x="128.6" y="185.6">36</text>
<text x="141" y="185.3">8</text>
<text x="151.1" y="185.4">10</text>
<text x="163.1" y="185.6">8</text>
<text x="173.1" y="185.6">48</text>
<text x="185.5" y="185.6">9</text>
<text x="35.7" y="206.2">SIGN SIZE</text>
<text x="99" y="204.4">DIMENSIONS (Millimeters)</text>
<text x="41" y="210.5">(mm)</text>
<text x="62.8" y="212.1">A</text>
<text x="73.8" y="212.1">B</text>
<text x="85.1" y="212.1">C</text>
<text x="96.2" y="212.1">D</text>
<text x="107.4" y="212.2">E</text>
<text x="118.7" y="212.2">F</text>
<text x="129.2" y="212.2">G</text>
<text x="140.4" y="212.1">H</text>
<text x="151.8" y="212.2">J</text>
<text x="162.6" y="212.1">K</text>
<text x="174.2" y="212.1">L</text>
<text x="184.9" y="212.1">M</text>
<text x="34.3" y="220">4572 x 3658</text>
<text x="59.6" y="220.1">4572</text>
<text x="70.8" y="220">3658</text>
<text x="84.2" y="220">38</text>
<text x="94.2" y="220">241</text>
<text x="104.3" y="220.1">200E</text>
<text x="116.5" y="220.2">203</text>
<text x="127.4" y="220.3">914</text>
<text x="138.6" y="220">203</text>
<text x="150.1" y="220.1">254</text>
<text x="160.7" y="220.2">203</text>
<text x="170.7" y="220.2">1219</text>
<text x="183.1" y="220.2">229</text>
<text x="103.7" y="235.9">COLORS</text>
<text x="68.2" y="240.1">BORDER &amp; LEGEND - WHITE (REFLECTIVE)</text>
<text x="74.4" y="244.3">BACKGROUND - BLUE (REFLECTIVE)</text>
</g>
<g font-size="3.1">
<text x="25.6" y="21.9">MUTCD NUMBER _____________</text>
<text x="167" y="21.9">CODE _____________</text>
</g>
<g font-size="2.8">
<text x="67.1" y="14.7">STATE OF CALIFORNIA - DEPARTMENT OF TRANSPORTATION</text>
<text x="55.3" y="249.2">- THE POLICY FOR INTENDED USAGE OF THIS SIGN IS SHOWN ON REVERSE SIDE -</text>
</g>
<g font-size="2.1">
<text x="37.9" y="264.8">CHIEF, OFFICE OF SIGNS AND DELINEATION</text>
<text x="114.9" y="264.8">DATE</text>
<text x="147.5" y="264.8">REVISION</text>
<text x="182.4" y="264.8">REVISION</text>
</g>
</svg>
